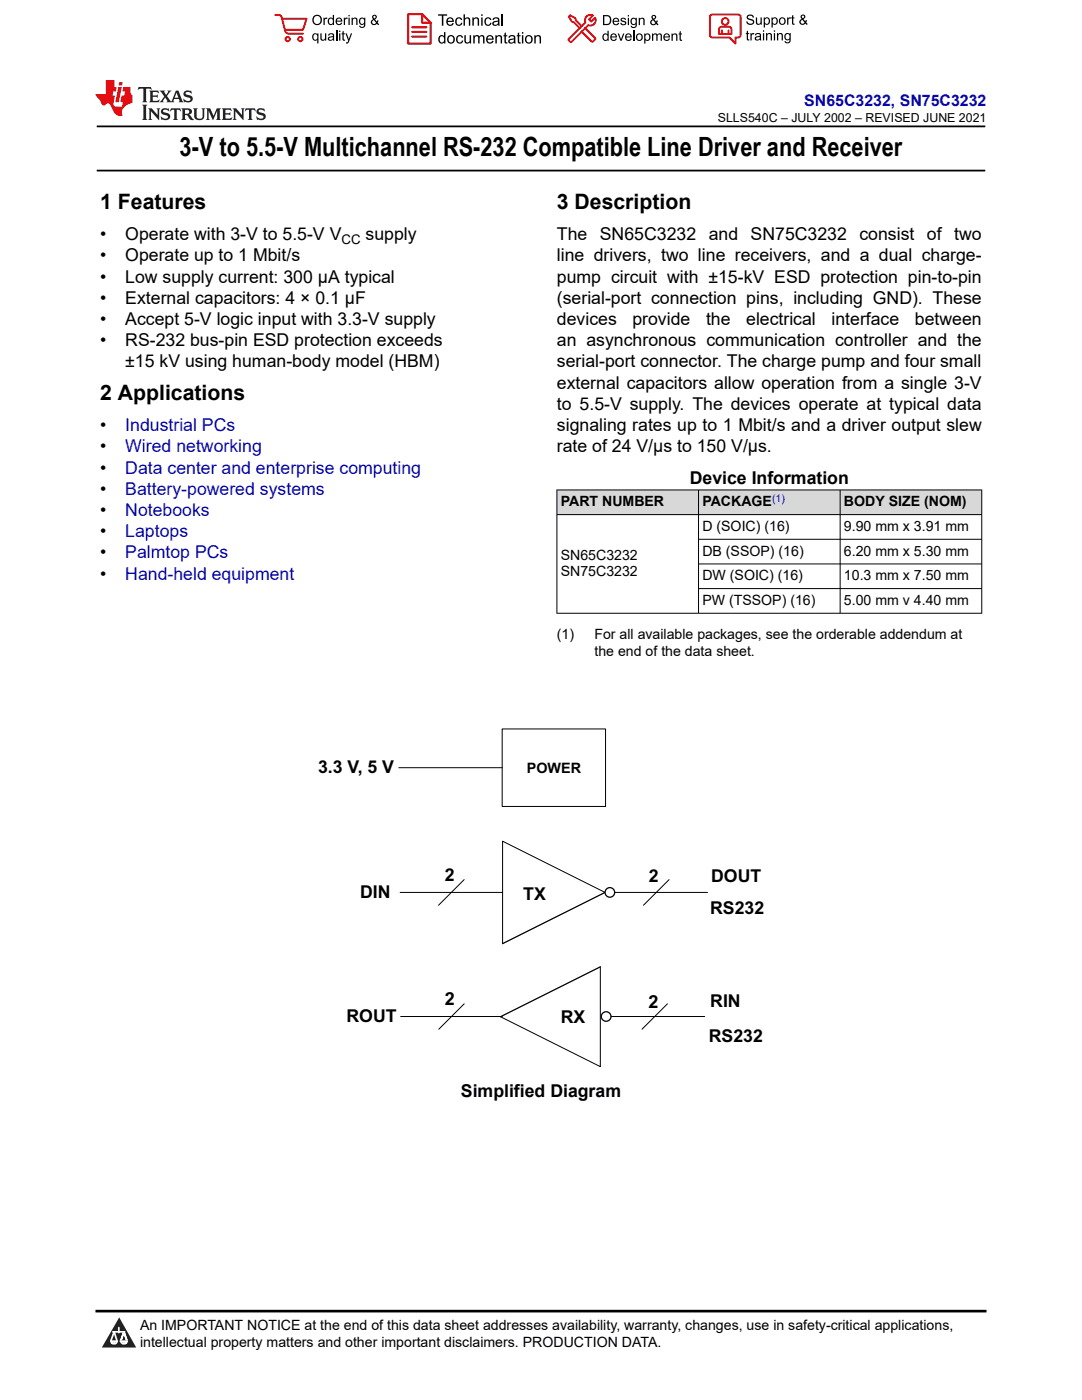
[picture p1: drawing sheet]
<svg xmlns="http://www.w3.org/2000/svg" width="216mm" height="279mm" viewBox="0 0 216 279" stroke-linecap="round" stroke-linejoin="round" font-family="sans-serif">
<path d="M19.3 25.2h177.3M19.3 34h177.3" fill="none" stroke="#000" stroke-width=".35"/>
<g fill="#d8d8d8">
<path d="M111.1 97.8h84.8v4.9h-84.8z" fill-rule="evenodd"/>
<path d="M111.2 97.8h28.1v4.8h-28.1z" fill-rule="evenodd"/>
<path d="M139.4 97.8h28.2v4.8h-28.2z" fill-rule="evenodd"/>
<path d="M167.7 97.8h28.1v4.8h-28.1z" fill-rule="evenodd"/>
</g>
<path d="M111.1 97.8h84.9M111.1 97.7v24.7M139.4 97.7v24.7M167.6 97.7v24.7M195.9 97.7v24.7M111.1 102.7h84.9M139.4 107.6h56.6M139.4 112.5h56.6M139.4 117.5h56.6M111.1 122.4h84.9M120.7 178.1l-20.4-10.2v20.4M119.8 193v19.9l-19.9-10" fill="none" stroke="#000" stroke-width=".2"/>
<path d="M120.7 178.1l-20.4 10.2M119.8 193l-19.9 9.9" fill="none" stroke="#000" stroke-width=".25"/>
<path d="M100.2 145.5h20.6v15.4h-20.6z" fill="#fff"/>
<path d="M79.6 153.2h20.6M100.2 145.5h20.6v15.4h-20.6zM79.8 178.1h20.5M92.6 175.5l-5.1 5.2M120.7 178.1h20.5M133.5 175.5l-5.1 5.2M80 202.9h20.2M92.6 200.3l-5 5.1M120 202.9h20.6M133.2 200.3l-5.1 5.1" fill="none" stroke="#000" stroke-width=".2"/>
<circle cx="121.7" cy="178.1" r=".96" fill="#fff"/>
<circle cx="121.7" cy="178.1" r=".96" fill="none" stroke="#000" stroke-width=".25"/>
<circle cx="121" cy="202.9" r=".96" fill="#fff"/>
<circle cx="121" cy="202.9" r=".96" fill="none" stroke="#000" stroke-width=".25"/>
<path d="M0 0h215.9v23.8h-215.9z" fill-rule="evenodd" fill="#fff"/>
<path d="M27.7 17.4l-.2 .6 .5-.3h.6v.1v2.2l-.2 .4h1l-.2-.4v-2.2v-.1h.5l.5 .3-.1-.6zM29.8 18.1l.2 .4v1.5l-.2 .4h1.9l.1-.6a1.08 1.08 0 0 1-1.3 .2v-.7h.6l.4 .2v-.6l-.4 .2h-.6v-.6l.2-.1a1 1 0 0 1 1 .2l-.1-.5zM31.8 18.1l1 1.1-1 1.2h.9l-.2-.2 .4-.7 .5 .7-.2 .2h1.6l-.2-.2 .1-.4h1l.1 .4-.1 .2h.9l-.2-.3-.8-2h-.5l-1 2.2-.8-1.1 .9-1.1h-.8l.2 .2-.5 .7-.3-.7 .1-.2zM35.2 18.5l.4 1h-.8zM36.8 18.2a.65 .65 0 0 0-.2 .7 .65 .65 0 0 0 .6 .5l.7 .2 .1 .2a.79 .79 0 0 1-.7 .4 .79 .79 0 0 1-.7-.5l.1 .7 .2-.1a.93 .93 0 0 0 1.1 .1 .93 .93 0 0 0 .4-1 1.46 1.46 0 0 0-1.2-.6l-.1-.3a1.09 1.09 0 0 1 1.2 .2l-.2-.6-.1 .1-.6-.2zM28.4 20.9l.2 .4v2.3l-.2 .3h1l-.2-.3v-2.3l.2-.4zM29.6 21.6l.2 .4v1.6l-.2 .3h.8l-.3-.3v-1.4l1.7 1.8v-2l.2-.4h-.8l.2 .2 .1 1.1-1.2-1.3zM32.3 21.8a.65 .65 0 0 0-.2 .7 .65 .65 0 0 0 .7 .4l.6 .2 .1 .2a.79 .79 0 0 1-.7 .4 .79 .79 0 0 1-.7-.5l.1 .7 .2-.1a.93 .93 0 0 0 1.1 .1 .93 .93 0 0 0 .4-.9 1.46 1.46 0 0 0-1.2-.6l-.1-.4a1.09 1.09 0 0 1 1.2 .2l-.2-.6-.1 .1-.6-.1zM34.1 21.6l-.1 .7a.63 .63 0 0 1 .7-.4l.1 1.7-.3 .3h1l-.2-.3v-1.7a.66 .66 0 0 1 .8 .4l-.1-.7zM36.2 21.6l.2 .4v1.6l-.2 .3h.9l-.2-.2v-.7h.5l.1 .2a.79 .79 0 0 0 1.2 .6l-1-.9a.61 .61 0 0 0 .6-.6 .61 .61 0 0 0-.5-.6zM36.9 21.9h.2a.47 .47 0 0 1 .5 .1 .47 .47 0 0 1 .1 .5l-.2 .2h-.6zM38.5 21.6l.2 .2a2.27 2.27 0 0 0 .4 2 1.04 1.04 0 0 0 1.7-.7v-1.3l.2-.2h-.8l.2 .4v1.1a.6 .6 0 0 1-.6 .6 .6 .6 0 0 1-.6-.6v-1.1l.3-.4zM41.1 21.6l.2 .4v1.6l-.2 .3h.7l-.2-.3v-1.5l.9 1.9 .8-1.9v1.5l-.2 .3h1l-.3-.3v-1.6l.3-.4h-.8l-.7 1.5-.7-1.5zM44.3 21.6l.2 .4v1.6l-.2 .3h1.9l.1-.5a1.09 1.09 0 0 1-1.3 .1v-.6h.6l.4 .1v-.6l-.4 .2h-.6v-.6l.2-.1a1.01 1.01 0 0 1 1 .3l-.1-.6zM46.4 21.6l.3 .4v1.6l-.3 .3h.8l-.2-.3v-1.4l1.6 1.8v-2l.2-.4h-.7l.2 .2v1.1l-1.2-1.3zM49 21.6l-.1 .7a.63 .63 0 0 1 .8-.4v1.7l-.3 .3h1l-.2-.3v-1.7a.66 .66 0 0 1 .8 .4l-.1-.7zM51.4 21.8a.65 .65 0 0 0-.2 .7 .65 .65 0 0 0 .6 .4l.6 .2 .2 .2a.79 .79 0 0 1-.8 .4 .79 .79 0 0 1-.6-.5l.1 .7 .2-.1a.93 .93 0 0 0 1 .1 .93 .93 0 0 0 .5-.9 1.46 1.46 0 0 0-1.3-.6l-.1-.4a1.09 1.09 0 0 1 1.3 .2l-.2-.6-.2 .1-.5-.1z" fill="#231f20"/>
<path d="M21.1 16v2.8h-2.1l.1 .3 .9 1a.95 .95 0 0 0 .9 .9 .59 .59 0 0 1 .6-.4 .59 .59 0 0 1 .5 .4l.4 .8a1.59 1.59 0 0 0 2.1 1.3 1.61 1.61 0 0 1 1-2.2l1-.4-.1-1.5a1.59 1.59 0 0 1-.4-1.6h-1.4l-.2 .9h.5l-.1 .8h-.5l-.2 1v.2l.4 .1-.2 .9h-.6a.73 .73 0 0 1-1.1-.7l.3-1.5h-.5l.2-.8h.5l.2-.9h-.5v-1.4zM23.6 17.4l-.6 3h.7l.6-3zM23.8 16.4l-.1 .7h.7l.1-.7z" fill="#ed1c24"/>
<g fill="#000">
<path d="M62.3 4a1 1 0 0 1 2 0 1 1 0 0 1-2 0zM62.8 3.4a.78 .78 0 0 0-.1 1.1 .78 .78 0 0 0 1.1 .1 .78 .78 0 0 0 .1-1.1 .78 .78 0 0 0-1.1-.1z" fill-rule="evenodd"/>
<path d="M62.5 6.8l.4-.2 .4 .3v-.2h.2v2h-.2v-.7a.68 .68 0 0 1-.9-.1 .68 .68 0 0 1 0-.9zM62.6 7a.51 .51 0 0 0-.1 .6 .51 .51 0 0 0 .7 .2 .51 .51 0 0 0 .1-.7 .51 .51 0 0 0-.7-.1z" fill-rule="evenodd"/>
<path d="M64.5 3.5h.3v.3l.1-.3h.3l.1 .1-.1 .2a.32 .32 0 0 0-.3 0 .32 .32 0 0 0-.1 .4v.8h-.3z" fill-rule="evenodd"/>
<path d="M63.9 6.7h.3v.8a.36 .36 0 0 0 .3 .4 .36 .36 0 0 0 .4-.5v-.7h.2v1.4h-.2v-.2a.51 .51 0 0 1-.6 .2 .51 .51 0 0 1-.4-.5z" fill-rule="evenodd"/>
<path d="M65.6 3.7l.4-.2 .4 .2v-.7h.3v2h-.3v-.2a.7 .7 0 0 1-1-.1 .7 .7 0 0 1 .2-1zM65.8 3.8a.51 .51 0 0 0-.1 .7 .51 .51 0 0 0 .6 .2 .51 .51 0 0 0 .1-.7 .51 .51 0 0 0-.6-.2z" fill-rule="evenodd"/>
<path d="M65.6 6.8a.66 .66 0 0 1 .8-.1 .66 .66 0 0 1 .3 .8v.6h-.2l-.1-.2a.52 .52 0 0 1-.7 .2 .52 .52 0 0 1-.2-.6l.3-.2a.42 .42 0 0 0 .6-.3l-.3-.2-.3 .1-.1 .2h-.3zM65.7 7.6a.35 .35 0 0 0 .3 .4 .35 .35 0 0 0 .4-.4v-.2z" fill-rule="evenodd"/>
<path d="M67.7 6.1h.2v.3h-.2zM67.7 6.7h.2v1.4h-.2z" fill-rule="evenodd"/>
<path d="M67.1 3.7a.68 .68 0 0 1 .9-.1 .68 .68 0 0 1 .3 .7h-1.1a.42 .42 0 0 0 .3 .5 .42 .42 0 0 0 .5-.3h.3a.73 .73 0 0 1-1.1 .4 .73 .73 0 0 1-.1-1.2zM67.4 3.8l-.2 .3h.8l-.2-.4z" fill-rule="evenodd"/>
<path d="M68.6 3.5h.2v.3l.2-.3h.3l.1 .1-.1 .2a.32 .32 0 0 0-.4 0 .32 .32 0 0 0-.1 .4v.8h-.2z" fill-rule="evenodd"/>
<path d="M68.3 6.3l.3-.1v.5h.2v.1h-.2v.9l.3 .4a.36 .36 0 0 1-.4 0 .36 .36 0 0 1-.2-.4v-.9h-.1v-.1h.1z" fill-rule="evenodd"/>
<path d="M68.9 6.7h.3l.4 1.1 .4-1.1h.3l-.6 1.4a.51 .51 0 0 1-.6 .6l-.1-.3h.3l.2-.3z" fill-rule="evenodd"/>
<path d="M69.5 3h.3v.3h-.3zM69.5 3.5h.3v1.5h-.3z" fill-rule="evenodd"/>
<path d="M70.2 3.5h.2v.2a.52 .52 0 0 1 .6-.2 .52 .52 0 0 1 .3 .6v.9h-.2v-.9a.34 .34 0 0 0-.3-.4 .34 .34 0 0 0-.4 .3v1h-.2z" fill-rule="evenodd"/>
<path d="M71.8 3.7l.4-.2 .5 .2v-.2h.2v1.3a.64 .64 0 0 1-.5 .8 .64 .64 0 0 1-.7-.5h.2a.41 .41 0 0 0 .5 .2 .41 .41 0 0 0 .2-.5 .69 .69 0 0 1-.9-.1 .69 .69 0 0 1 .1-1zM72 3.8a.5 .5 0 0 0-.1 .7 .5 .5 0 0 0 .7 .1 .5 .5 0 0 0 .1-.6 .5 .5 0 0 0-.7-.2z" fill-rule="evenodd"/>
<path d="M74.4 3.1a.47 .47 0 0 1 .7 .1 .47 .47 0 0 1-.3 .7l.4 .4 .1-.3 .2 .1-.1 .4 .3 .3-.2 .2-.3-.3a.63 .63 0 0 1-1 .1 .63 .63 0 0 1 .3-1l-.3-.4zM74.5 3.4a.27 .27 0 0 0 .5 0 .27 .27 0 0 0-.5 0zM74.4 4.1a.4 .4 0 0 0 0 .6 .4 .4 0 0 0 .6-.1l-.4-.6z" fill-rule="evenodd"/>
<path d="M87.4 2.9h1.8v.2h-.7v2h-.3v-2h-.8z" fill-rule="evenodd"/>
<path d="M87.6 7.2l.5-.2 .5 .2v-.8h.3v2.3h-.3v-.2a.76 .76 0 0 1-1-.1 .76 .76 0 0 1-.1-1zM87.9 7.4a.58 .58 0 0 0-.2 .7 .58 .58 0 0 0 .8 .2 .58 .58 0 0 0 .1-.7 .58 .58 0 0 0-.7-.2z" fill-rule="evenodd"/>
<path d="M89.5 7.2a.81 .81 0 0 1 1.1 .1 .81 .81 0 0 1-.2 1.2 .81 .81 0 0 1-1.1-.2l-.1-.7zM89.6 7.4a.57 .57 0 0 0 0 .8 .57 .57 0 0 0 .8 0 .57 .57 0 0 0 0-.7 .57 .57 0 0 0-.8-.1z" fill-rule="evenodd"/>
<path d="M89.3 3.7a.77 .77 0 0 1 .9-.2 .77 .77 0 0 1 .4 .9h-1.3a.48 .48 0 0 0 .4 .5 .48 .48 0 0 0 .6-.3h.3a.83 .83 0 0 1-1.3 .4 .83 .83 0 0 1 0-1.3zM89.5 3.8l-.2 .4h1l-.3-.5z" fill-rule="evenodd"/>
<path d="M91 3.7a.7 .7 0 0 1 1.2 .3h-.2a.45 .45 0 0 0-.6-.3 .45 .45 0 0 0-.3 .6 .45 .45 0 0 0 .3 .6 .45 .45 0 0 0 .6-.4l.3 .1a.76 .76 0 0 1-1.1 .5 .76 .76 0 0 1-.3-1.1z" fill-rule="evenodd"/>
<path d="M91.2 7.2a.7 .7 0 0 1 1.2 .3l-.3 .1a.45 .45 0 0 0-.5-.4 .45 .45 0 0 0-.3 .7 .45 .45 0 0 0 .3 .6 .45 .45 0 0 0 .6-.4h.2a.76 .76 0 0 1-1 .5 .76 .76 0 0 1-.4-1.1z" fill-rule="evenodd"/>
<path d="M92.5 2.9h.3v.8a.59 .59 0 0 1 .7-.2 .59 .59 0 0 1 .3 .6v1h-.2v-1a.4 .4 0 0 0-.5-.4 .4 .4 0 0 0-.3 .5v.9h-.3z" fill-rule="evenodd"/>
<path d="M92.7 7h.2v.9a.41 .41 0 0 0 .5 .6 .41 .41 0 0 0 .3-.6v-.9h.3v1.7h-.3v-.3a.58 .58 0 0 1-.7 .3 .58 .58 0 0 1-.3-.7z" fill-rule="evenodd"/>
<path d="M94.3 3.5h.2v.2a.59 .59 0 0 1 .7-.2 .59 .59 0 0 1 .4 .6v1h-.3v-1a.41 .41 0 0 0-.4-.4 .41 .41 0 0 0-.4 .5v.9h-.2z" fill-rule="evenodd"/>
<path d="M94.4 7h.3v.3a.56 .56 0 0 1 1 0 .54 .54 0 0 1 .6-.3 .54 .54 0 0 1 .4 .5v1.2h-.3v-1.1a.34 .34 0 0 0-.3-.4 .34 .34 0 0 0-.4 .3v1.2h-.3v-1.1a.38 .38 0 0 0-.5-.3 .38 .38 0 0 0-.2 .5v.9h-.3z" fill-rule="evenodd"/>
<path d="M96 2.9h.3v.3h-.3zM96 3.5h.3v1.6h-.3z" fill-rule="evenodd"/>
<path d="M96.8 3.7a.7 .7 0 0 1 1.3 .3h-.3a.45 .45 0 0 0-.6-.3 .45 .45 0 0 0-.3 .6 .45 .45 0 0 0 .3 .6 .45 .45 0 0 0 .6-.4l.3 .1a.76 .76 0 0 1-1.1 .5 .76 .76 0 0 1-.3-1.1z" fill-rule="evenodd"/>
<path d="M97.2 7.2a.77 .77 0 0 1 .9-.1 .77 .77 0 0 1 .4 .8h-1.2a.48 .48 0 0 0 .3 .6 .48 .48 0 0 0 .6-.4l.3 .1a.83 .83 0 0 1-1.3 .3 .83 .83 0 0 1 0-1.3zM97.4 7.4l-.1 .3h.9l-.2-.4z" fill-rule="evenodd"/>
<path d="M98.8 7h.3v.3a.59 .59 0 0 1 .7-.3 .59 .59 0 0 1 .4 .7v1h-.3v-1a.41 .41 0 0 0-.5-.5 .41 .41 0 0 0-.3 .6v.9h-.3z" fill-rule="evenodd"/>
<path d="M98.4 3.7a.74 .74 0 0 1 1-.2 .74 .74 0 0 1 .3 .9v.7h-.3v-.2a.59 .59 0 0 1-.8 .3 .59 .59 0 0 1-.3-.8l1.1-.3a.42 .42 0 0 0-.4-.4 .42 .42 0 0 0-.5 .3h-.2zM98.6 4.5a.36 .36 0 0 0 .2 .5 .36 .36 0 0 0 .5-.2l.1-.5z" fill-rule="evenodd"/>
<path d="M100.7 6.6l.2-.1v.5h.3v.2h-.3v1l.1 .2h.2l.1 .3a.41 .41 0 0 1-.5-.1 .41 .41 0 0 1-.1-.4v-1h-.2v-.2h.2z" fill-rule="evenodd"/>
<path d="M101.6 7.2a.74 .74 0 0 1 .9-.2 .74 .74 0 0 1 .3 1l.1 .7h-.3v-.2a.59 .59 0 0 1-.8 .2 .59 .59 0 0 1-.3-.8l1-.3a.42 .42 0 0 0-.3-.4 .42 .42 0 0 0-.5 .3h-.3zM101.8 8.1a.36 .36 0 0 0 .1 .5 .36 .36 0 0 0 .5-.3l.2-.4z" fill-rule="evenodd"/>
<path d="M103.3 6.6l.3-.1v.5h.3v.2h-.3v1l.1 .2h.2v.3a.41 .41 0 0 1-.5-.1 .41 .41 0 0 1-.1-.4v-1h-.2v-.2h.2z" fill-rule="evenodd"/>
<path d="M104.1 6.4h.3v.3h-.3zM104.1 7h.3v1.7h-.3z" fill-rule="evenodd"/>
<path d="M105 7.2a.81 .81 0 0 1 1.1 .1 .81 .81 0 0 1-.1 1.2 .81 .81 0 0 1-1.2-.2v-.7zM105.2 7.4a.57 .57 0 0 0-.1 .8 .57 .57 0 0 0 .8 0 .57 .57 0 0 0 0-.7 .57 .57 0 0 0-.7-.1z" fill-rule="evenodd"/>
<path d="M106.6 7h.3v.3a.59 .59 0 0 1 .7-.3 .59 .59 0 0 1 .4 .7v1h-.3v-1a.41 .41 0 0 0-.5-.5 .41 .41 0 0 0-.3 .6v.9h-.3z" fill-rule="evenodd"/>
<path d="M120.3 3h.7a1 1 0 0 1 1 1 1 1 0 0 1-1 1h-.7zM120.6 3.2v1.6h.4a.77 .77 0 0 0 .7-.8 .77 .77 0 0 0-.7-.8z" fill-rule="evenodd"/>
<path d="M120.4 6.9l.4-.2 .4 .2v-.8h.3v2h-.3v-.1a.7 .7 0 0 1-.9-.2 .7 .7 0 0 1 .1-.9zM120.6 7a.51 .51 0 0 0-.1 .7 .51 .51 0 0 0 .6 .1 .51 .51 0 0 0 .1-.6 .51 .51 0 0 0-.6-.2z" fill-rule="evenodd"/>
<path d="M122 6.9a.68 .68 0 0 1 .8-.2 .68 .68 0 0 1 .3 .8h-1.1a.42 .42 0 0 0 .3 .5 .42 .42 0 0 0 .5-.3h.3a.73 .73 0 0 1-1.1 .3 .73 .73 0 0 1 0-1.1zM122.2 7l-.2 .3h.8l-.2-.4z" fill-rule="evenodd"/>
<path d="M122.4 3.7a.68 .68 0 0 1 .8-.1 .68 .68 0 0 1 .4 .8h-1.1a.42 .42 0 0 0 .3 .4 .42 .42 0 0 0 .5-.3l.3 .1a.73 .73 0 0 1-1.2 .3 .73 .73 0 0 1 0-1.2zM122.6 3.8l-.1 .3h.8l-.2-.3z" fill-rule="evenodd"/>
<path d="M123.9 3.7l.1-.1a.62 .62 0 0 1 .9 .3l-.2 .1a.29 .29 0 0 0-.3-.3 .29 .29 0 0 0-.3 .3l.1 .1a.58 .58 0 0 1 .6 .1 .58 .58 0 0 1 .1 .6 .67 .67 0 0 1-1.1-.2l.2-.1a.33 .33 0 0 0 .4 .4 .33 .33 0 0 0 .3-.4 .71 .71 0 0 1-.9-.6z" fill-rule="evenodd"/>
<path d="M123.3 6.7h.2l.4 1.2 .4-1.2h.3l-.6 1.4h-.2z" fill-rule="evenodd"/>
<path d="M125.3 3h.2v.3h-.2zM125.3 3.6h.2v1.4h-.2z" fill-rule="evenodd"/>
<path d="M124.9 6.9a.68 .68 0 0 1 .8-.2 .68 .68 0 0 1 .4 .8h-1.1a.42 .42 0 0 0 .3 .5 .42 .42 0 0 0 .5-.3h.3a.73 .73 0 0 1-1.2 .3 .73 .73 0 0 1 0-1.1zM125.1 7l-.1 .3h.8l-.2-.4z" fill-rule="evenodd"/>
<path d="M126 3.7l.4-.2 .4 .2v-.1h.3v1.2a.64 .64 0 0 1-.5 .8 .64 .64 0 0 1-.8-.5l.3 .1a.41 .41 0 0 0 .5 .2 .41 .41 0 0 0 .2-.6 .69 .69 0 0 1-.9-.1 .69 .69 0 0 1 .1-1zM126.2 3.9a.5 .5 0 0 0-.1 .6 .5 .5 0 0 0 .6 .2 .5 .5 0 0 0 .2-.7 .5 .5 0 0 0-.7-.1z" fill-rule="evenodd"/>
<path d="M126.9 7.4a.73 .73 0 0 1 1.4 0 .73 .73 0 0 1-1.4 0zM127.3 7a.5 .5 0 0 0-.1 .7 .5 .5 0 0 0 .7 0 .5 .5 0 0 0 0-.6 .5 .5 0 0 0-.6-.1z" fill-rule="evenodd"/>
<path d="M127.5 3.6h.2v.2a.52 .52 0 0 1 .6-.3 .52 .52 0 0 1 .3 .6v.9h-.2v-.9a.34 .34 0 0 0-.3-.4 .34 .34 0 0 0-.4 .3v1h-.2z" fill-rule="evenodd"/>
<path d="M128.5 6.7h.3v.2a.67 .67 0 0 1 .9 0 .67 .67 0 0 1 0 .9 .55 .55 0 0 1-.9 .2v.7h-.3zM128.9 7a.5 .5 0 0 0-.1 .7 .5 .5 0 0 0 .6 .1 .5 .5 0 0 0 .2-.6 .5 .5 0 0 0-.7-.2z" fill-rule="evenodd"/>
<path d="M130.1 6.7h.2v.2a.49 .49 0 0 1 .9 0l.4-.2a.42 .42 0 0 1 .5 .4v1h-.3v-.9a.3 .3 0 0 0-.2-.3 .3 .3 0 0 0-.4 .2v1h-.2v-.9a.33 .33 0 0 0-.5-.3 .33 .33 0 0 0-.2 .5v.7h-.2z" fill-rule="evenodd"/>
<path d="M130.1 3.1a.47 .47 0 0 1 .8 .1 .47 .47 0 0 1-.3 .7l.3 .4 .1-.2h.3l-.2 .5 .3 .3-.2 .2-.3-.3a.63 .63 0 0 1-1 .1 .63 .63 0 0 1 .3-1l-.2-.5zM130.2 3.5a.27 .27 0 0 0 .5 0 .27 .27 0 0 0-.5 0zM130.2 4.1a.4 .4 0 0 0 0 .7 .4 .4 0 0 0 .6-.2l-.5-.6z" fill-rule="evenodd"/>
<path d="M132.5 6.9a.68 .68 0 0 1 .9-.2 .68 .68 0 0 1 .3 .8h-1.1a.42 .42 0 0 0 .3 .5 .42 .42 0 0 0 .5-.3h.3a.73 .73 0 0 1-1.1 .3 .73 .73 0 0 1-.1-1.1zM132.7 7l-.1 .3h.8l-.2-.4z" fill-rule="evenodd"/>
<path d="M134 6.7h.2v.2a.52 .52 0 0 1 .6-.2 .52 .52 0 0 1 .4 .6v.8h-.3v-.8a.34 .34 0 0 0-.2-.4 .34 .34 0 0 0-.4 .2l-.1 1h-.2z" fill-rule="evenodd"/>
<path d="M135.6 6.3l.2-.1v.5h.3v.2h-.3v.8l.3 .4a.36 .36 0 0 1-.4 0 .36 .36 0 0 1-.1-.4v-.8h-.2v-.2h.2z" fill-rule="evenodd"/>
<path d="M149.2 3a.8 .8 0 0 1 1.2 .5h-.2a.44 .44 0 0 0-.5-.4 .44 .44 0 0 0-.4 .5l.2 .1a.9 .9 0 0 1 1 .8 .84 .84 0 0 1-.9 .5 .84 .84 0 0 1-.7-.7h.3a.52 .52 0 0 0 .5 .5 .52 .52 0 0 0 .5-.6l-.2-.1a.85 .85 0 0 1-1-.8z" fill-rule="evenodd"/>
<path d="M149 6.3l.3-.2v.5h.2v.2h-.2v.9l.2 .4a.36 .36 0 0 1-.4-.1 .36 .36 0 0 1-.1-.4v-.8h-.2v-.2h.2z" fill-rule="evenodd"/>
<path d="M149.7 6.6h.3v.2l.1-.2h.3l.1 .1-.1 .2a.32 .32 0 0 0-.3 0 .32 .32 0 0 0-.1 .4v.8h-.3z" fill-rule="evenodd"/>
<path d="M150.7 6.8a.66 .66 0 0 1 .9-.2 .66 .66 0 0 1 .3 .9v.6h-.2l-.1-.2a.52 .52 0 0 1-.7 .2 .52 .52 0 0 1-.2-.7l.2-.1a.42 .42 0 0 0 .7-.3l-.3-.2h-.3l-.1 .3-.3-.1zM150.9 7.5a.35 .35 0 0 0 .3 .5 .35 .35 0 0 0 .4-.4v-.3z" fill-rule="evenodd"/>
<path d="M150.8 3.5h.3v.8a.36 .36 0 0 0 .3 .5 .36 .36 0 0 0 .4-.5v-.8h.2v1.4h-.2v-.2a.51 .51 0 0 1-.6 .3 .51 .51 0 0 1-.4-.6z" fill-rule="evenodd"/>
<path d="M152.2 6.1h.3v.2h-.3zM152.2 6.6h.3v1.5h-.3z" fill-rule="evenodd"/>
<path d="M152.4 3.5h.2v.2a.67 .67 0 0 1 .9 0 .67 .67 0 0 1 .1 .9 .55 .55 0 0 1-1 .2v.7h-.2zM152.7 3.8a.5 .5 0 0 0-.1 .7 .5 .5 0 0 0 .7 .1 .5 .5 0 0 0 .1-.6 .5 .5 0 0 0-.7-.2z" fill-rule="evenodd"/>
<path d="M152.9 6.6h.2v.2a.52 .52 0 0 1 .6-.2 .52 .52 0 0 1 .3 .6v.9h-.2v-.9a.34 .34 0 0 0-.3-.4 .34 .34 0 0 0-.4 .2v1.1h-.2z" fill-rule="evenodd"/>
<path d="M153.9 3.5h.3v.2a.67 .67 0 0 1 .9 0 .67 .67 0 0 1 0 .9 .55 .55 0 0 1-.9 .2v.7h-.3zM154.3 3.8a.5 .5 0 0 0-.1 .7 .5 .5 0 0 0 .6 .1 .5 .5 0 0 0 .2-.6 .5 .5 0 0 0-.7-.2z" fill-rule="evenodd"/>
<path d="M154.4 6.1h.3v.2h-.3zM154.4 6.6h.3v1.5h-.3z" fill-rule="evenodd"/>
<path d="M155 6.6h.3v.2a.52 .52 0 0 1 .6-.2 .52 .52 0 0 1 .3 .6v.9h-.2v-.9a.34 .34 0 0 0-.3-.4 .34 .34 0 0 0-.4 .2v1.1h-.3z" fill-rule="evenodd"/>
<path d="M155.4 4.2a.75 .75 0 0 1 1.5 0 .75 .75 0 0 1-1.5 0zM155.8 3.8a.5 .5 0 0 0-.1 .7 .5 .5 0 0 0 .8 0 .5 .5 0 0 0 0-.7 .5 .5 0 0 0-.7 0z" fill-rule="evenodd"/>
<path d="M156.7 6.8l.4-.2 .5 .2v-.2h.2v1.3a.64 .64 0 0 1-.5 .7 .64 .64 0 0 1-.8-.4h.3a.41 .41 0 0 0 .5 .2 .41 .41 0 0 0 .2-.5 .69 .69 0 0 1-.9-.1 .69 .69 0 0 1 .1-1zM156.9 6.9a.5 .5 0 0 0-.1 .7 .5 .5 0 0 0 .6 .1 .5 .5 0 0 0 .2-.7 .5 .5 0 0 0-.7-.1z" fill-rule="evenodd"/>
<path d="M157.1 3.5h.2v.2l.1-.2h.3h.2l-.1 .3a.32 .32 0 0 0-.4 0 .32 .32 0 0 0-.1 .4v.7h-.2z" fill-rule="evenodd"/>
<path d="M158 3.1l.3-.1v.5h.2v.2h-.2v.8l.3 .4a.36 .36 0 0 1-.4 0 .36 .36 0 0 1-.2-.4v-.8h-.1v-.2h.1z" fill-rule="evenodd"/>
<path d="M159.9 3a.47 .47 0 0 1 .7 .1 .47 .47 0 0 1-.3 .7l.4 .5 .1-.3h.2l-.1 .5 .3 .3-.2 .2-.3-.3a.63 .63 0 0 1-1 .1 .63 .63 0 0 1 .3-1l-.3-.5zM160 3.4a.27 .27 0 0 0 .5 0 .27 .27 0 0 0-.5 0zM159.9 4.1a.4 .4 0 0 0 0 .6 .4 .4 0 0 0 .6-.2l-.4-.6z" fill-rule="evenodd"/>
</g>
<path d="M67.2 6.1v2M126.5 6.1v2" fill="none" stroke="#000" stroke-width=".25"/>
<g fill="none" stroke="#de0000" stroke-width=".37">
<path d="M54.9 3h.9a1.19 1.19 0 0 1 .6 1.2l.6 2.1a.85 .85 0 0 0 1 .4h2.5M56.3 3.7h4.9l-.7 2.2h-3.6M116.1 5.2l-1.2-1.1-.1-.5-1-.6-.3 .3 .6 1 .5 .2 1.1 1.1M116.8 5.6l1.9 2v.3l-.4 .4h-.3l-1.9-2zM116.8 5.6l.6-.6a1.07 1.07 0 0 0 1.2-.2 1.07 1.07 0 0 0 .1-1.3l-.7 .8-.5-.4 .8-.8a1.07 1.07 0 0 0-1.2 .2 1.07 1.07 0 0 0-.3 1.2l-3.3 3.3v.3l.3 .3h.2l2.1-2.1M141.7 3.1l.4-.2h5.3l.3 .2 .1 3.9-.2 .4-.8 .1v1.2l-1.3-1.2h-3.4l-.4-.2zM143.5 5.6l.5-.3 1.7 .1 .2 .5v.9h-2.4zM144 6.1v.7M145.4 6.1v.7"/>
<circle cx="57.4" cy="7.8" r=".44"/>
<circle cx="59.9" cy="7.8" r=".44"/>
<circle cx="144.7" cy="4.3" r=".67"/>
</g>
<path d="M100.2 2.9v2.2" fill="none" stroke="#000" stroke-width=".28"/>
<path d="M81.4 2.8h2.8v1.7h1.7v4.2h-4.5zM82.3 6.4h2.8M82.3 5.4h2.8M82.3 7.3h2.8M84.2 2.8l1.7 1.7" fill="none" stroke="#de0000" stroke-width=".42"/>
<path d="M0 261.4h215.9v18h-215.9z" fill-rule="evenodd" fill="#fff"/>
<path d="M23.8 262.9l3.4 6h-6.9z" fill="#231f20"/>
<path d="M22.1 267.7h1.3l-.4 .5h-.3a.55 .55 0 0 1-.6-.5z" fill-rule="evenodd" fill="#fff"/>
<path d="M22.1 267.7h1.3l-.4 .5h-.3a.55 .55 0 0 1-.6-.5z" fill="none" stroke="#231f20" stroke-width=".34"/>
<path d="M22.1 267.7h1.3l-.4 .5h-.5zM22.6 265.8h.1M22.6 265.8h2.3zM23.7 265.9h.1M23.7 264.9v1zM24 267.7h.1" fill="none" stroke="#fff" stroke-width=".34"/>
<path d="M24.7 265.8l-.7 1.9z" fill="#fff"/>
<path d="M24.7 265.8l-.7 1.9z" fill="none" stroke="#fff" stroke-width=".34"/>
<path d="M24.7 265.8l.7 1.9z" fill="#fff"/>
<path d="M24.7 265.8l.7 1.9zM25.3 267.7h.1" fill="none" stroke="#fff" stroke-width=".34"/>
<path d="M22.8 265.8l-.7 1.9z" fill="#fff"/>
<path d="M22.8 265.8l-.7 1.9z" fill="none" stroke="#fff" stroke-width=".34"/>
<path d="M22.8 265.8l.6 1.9z" fill="#fff"/>
<path d="M22.8 265.8l.6 1.9z" fill="none" stroke="#fff" stroke-width=".34"/>
<path d="M24.1 267.7h1.3a.65 .65 0 0 1-.6 .5 .65 .65 0 0 1-.7-.5z" fill-rule="evenodd" fill="#fff"/>
<path d="M24.1 267.7h1.3a.65 .65 0 0 1-.6 .5 .65 .65 0 0 1-.7-.5z" fill="none" stroke="#231f20" stroke-width=".34"/>
<path d="M24 267.7h.1M24.1 267.7h1.3l-.4 .5h-.5z" fill="none" stroke="#fff" stroke-width=".34"/>
<path d="M19 261.7h177.8" fill="none" stroke="#000" stroke-width=".53"/>
<text font-size="5.3" x="35.8" y="31.2">3-V to 5.5-V Multichannel RS-232 Compatible Line Driver and Receiver</text>
<g font-size="4.2">
<text x="20" y="41.8">1 Features</text>
<text x="111.1" y="41.8">3 Description</text>
<text x="20" y="79.9">2 Applications</text>
</g>
<g font-size="3.6">
<text x="88.8" y="200.6">2</text>
<text x="129.4" y="201.1">2</text>
</g>
<g font-size="3.5">
<text x="20" y="47.9">•</text>
<text x="25" y="47.9">Operate with 3-V to 5.5-V V</text>
<text x="72.9" y="47.9">supply</text>
<text x="111.1" y="47.9">The</text>
<text x="119.7" y="47.9">SN65C3232</text>
<text x="141.4" y="47.9">and</text>
<text x="149.8" y="47.9">SN75C3232</text>
<text x="171.5" y="47.9">consist</text>
<text x="185" y="47.9">of two</text>
<text x="20" y="52.2">•</text>
<text x="25" y="52.2">Operate up to 1 Mbit/s</text>
<text x="111.1" y="52.2">line drivers, two line receivers, and a dual charge-</text>
<text x="20" y="56.4">•</text>
<text x="25" y="56.4">Low supply current: 300 μA typical</text>
<text x="111.1" y="56.4">pump circuit with ±15-kV ESD protection pin-to-pin</text>
<text x="20" y="60.6">•</text>
<text x="20" y="64.9">•</text>
<text x="25" y="60.6">External capacitors: 4 × 0.1 μF</text>
<text x="25" y="64.9">Accept 5-V logic input with 3.3-V supply</text>
<text x="111.1" y="64.9">devices</text>
<text x="111.1" y="60.6">(serial-port connection pins, including GND). These</text>
<text x="126.2" y="64.9">provide</text>
<text x="140.9" y="64.9">the</text>
<text x="148.9" y="64.9">electrical</text>
<text x="165.9" y="64.9">interface</text>
<text x="182.6" y="64.9">between</text>
<text x="20" y="69.1">•</text>
<text x="25" y="69.1">RS-232 bus-pin ESD protection exceeds</text>
<text x="111.1" y="69.1">an asynchronous communication controller and the</text>
<text x="25" y="73.3">±15 kV using human-body model (HBM)</text>
<text x="111.1" y="73.3">serial-port connector. The charge pump and four small</text>
<text x="111.1" y="77.6">external capacitors allow operation from a single 3-V</text>
<text x="111.1" y="81.8">to 5.5-V supply. The devices operate at typical data</text>
<text x="20" y="86">•</text>
<text x="111.1" y="86">signaling rates up to 1 Mbit/s and a driver output slew</text>
<text x="20" y="90.3">•</text>
<text x="20" y="94.5">•</text>
<text x="111.1" y="90.3">rate of 24 V/μs to 150 V/μs.</text>
<text x="20" y="98.7">•</text>
<text x="137.6" y="96.6">Device Information</text>
<text x="20" y="103">•</text>
<text x="20" y="107.2">•</text>
<text x="20" y="111.4">•</text>
<text x="20" y="115.7">•</text>
<text x="63.5" y="154.2">3.3 V, 5 V</text>
<text x="71.9" y="179.3">DIN</text>
<text x="88.8" y="175.8">2</text>
<text x="104.4" y="179.5">TX</text>
<text x="129.4" y="176.1">2</text>
<text x="141.9" y="176">DOUT</text>
<text x="141.7" y="182.3">RS232</text>
<text x="141.7" y="201">RIN</text>
<text x="69.1" y="204">ROUT</text>
<text x="111.9" y="204.1">RX</text>
<text x="141.4" y="208">RS232</text>
<text x="92" y="219">Simplified Diagram</text>
</g>
<g font-size="3.5" fill="#00f">
<text x="25" y="86">Industrial PCs</text>
<text x="25" y="90.3">Wired networking</text>
<text x="25" y="94.5">Data center and enterprise computing</text>
<text x="25" y="98.7">Battery-powered systems</text>
<text x="25" y="103">Notebooks</text>
<text x="25" y="107.2">Laptops</text>
<text x="25" y="111.4">Palmtop PCs</text>
<text x="25" y="115.7">Hand-held equipment</text>
</g>
<text font-size="3.2" fill="#00f" x="160.5" y="21.1">SN65C3232, SN75C3232</text>
<text font-size="2.9" x="105.1" y="154.2">POWER</text>
<g font-size="2.8">
<text x="111.9" y="101.1">PART NUMBER</text>
<text x="140.2" y="101.1">PACKAGE</text>
<text x="168.4" y="101.1">BODY SIZE (NOM)</text>
<text x="140.2" y="106">D (SOIC) (16)</text>
<text x="168.4" y="106">9.90 mm x 3.91 mm</text>
<text x="111.9" y="111.7">SN65C3232</text>
<text x="140.2" y="110.9">DB (SSOP) (16)</text>
<text x="168.4" y="110.9">6.20 mm x 5.30 mm</text>
<text x="111.9" y="115.1">SN75C3232</text>
<text x="140.2" y="115.8">DW (SOIC) (16)</text>
<text x="168.4" y="115.8">10.3 mm x 7.50 mm</text>
<text x="140.2" y="120.7">PW (TSSOP) (16)</text>
<text x="168.4" y="120.7">5.00 mm v 4.40 mm</text>
<text x="111.1" y="127.5">(1)</text>
<text x="118.6" y="127.5">For all available packages, see the orderable addendum at</text>
<text x="118.6" y="130.9">the end of the data sheet.</text>
<text x="27.9" y="265.5">An IMPORTANT NOTICE at the end of this data sheet addresses availability, warranty, changes, use in safety-critical applications,</text>
<text x="27.9" y="268.9">intellectual property matters and other important disclaimers. PRODUCTION DATA.</text>
</g>
<text font-size="2.6" x="68.1" y="48.6">CC</text>
<text font-size="2.5" x="143.2" y="24.3">SLLS540C – JULY 2002 – REVISED JUNE 2021</text>
<text font-size="2.1" fill="#00f" x="154.1" y="100.1">(1)</text>
</svg>
